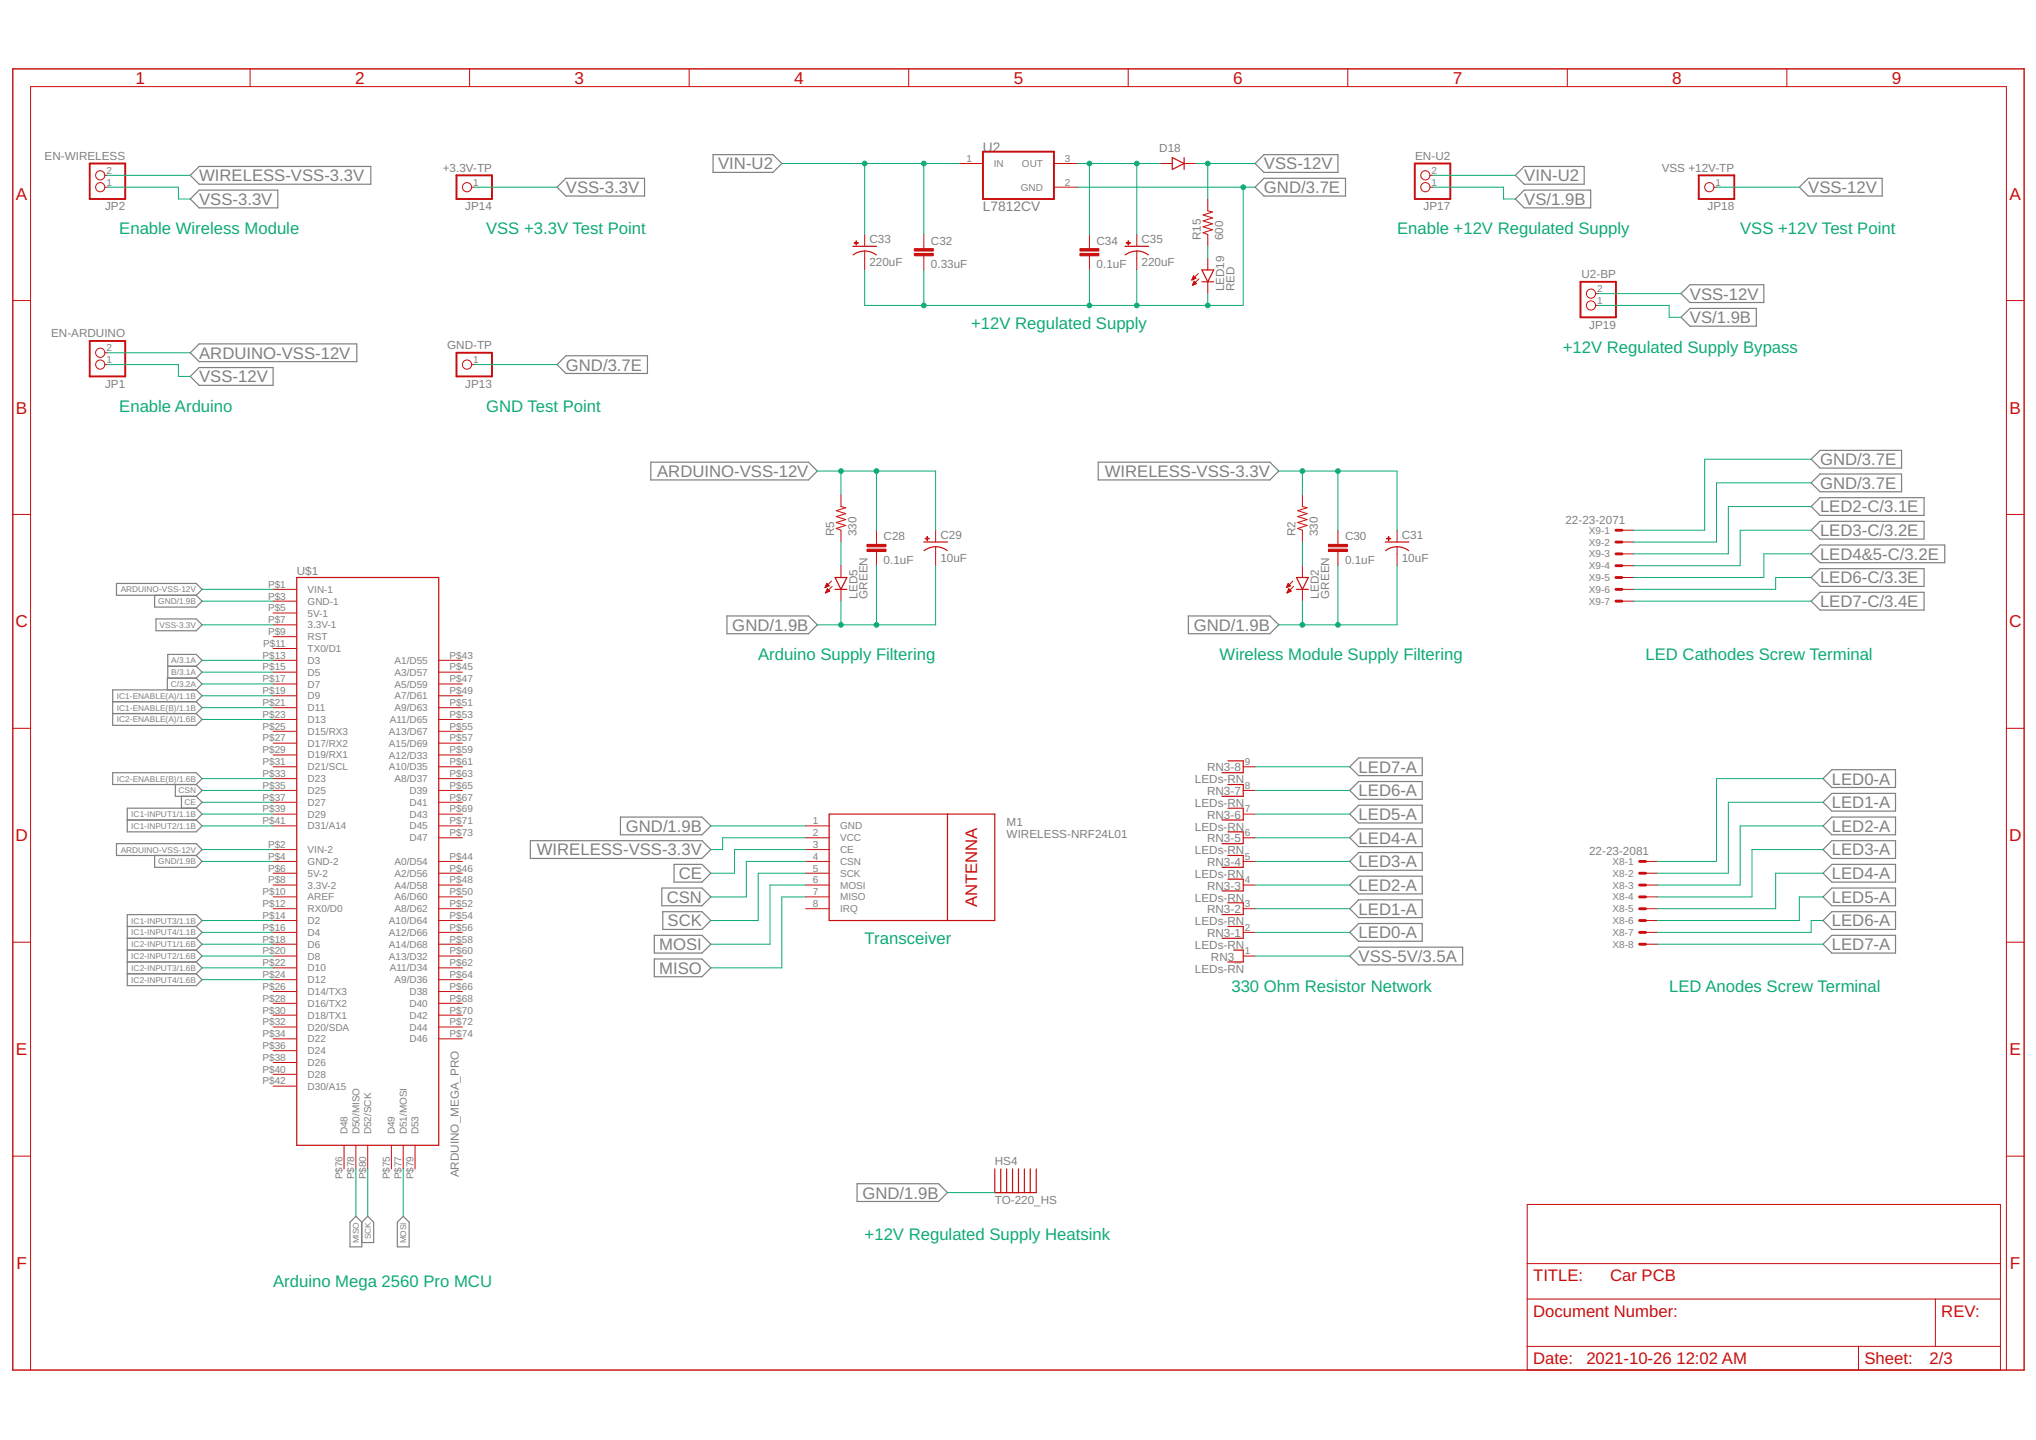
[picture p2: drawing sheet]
<svg xmlns="http://www.w3.org/2000/svg" width="1189mm" height="841mm" viewBox="0 0 1189 841" stroke-linecap="round" stroke-linejoin="round" font-family="sans-serif">
<g fill="none" stroke="#808080" stroke-width=".7">
<path d="M416 90h35l6 6-6 5h-35zM733 96l5-6h43v11h-43zM111 116l5-5h46v10h-46zM111 102l5-5h101v11h-101zM325 109l5-5h46v10h-46zM733 109l5-5h48v10h-48zM885 102l5-5h35v11h-35zM890 111h39v10h-39l-5-5zM1056 104h43v10h-43l-5-5zM982 171l5-5h43v11h-43zM982 185l5-5h39v10h-39zM111 220l5-5h43v10h-43z"/>
<path d="M111 206l5-5h92v10h-92zM325 213l5-5h48v10h-48zM380 270h92l5 5-5 5h-92zM641 270h101l5 5-5 5h-101zM1058 268l5-5h47v10h-47zM1058 282l5-5h47v10h-47zM1058 296l5-5h61v10h-61zM1058 310l5-6h61v11h-61zM1063 318h73v11h-73l-5-6zM1058 337l5-5h61v10h-61zM68 341h47l3 3-3 4h-47zM90 348v7h25l3-4-3-3"/>
<path d="M424 360h48l5 5-5 5h-48zM694 360h48l5 5-5 5h-48zM1063 346h61v10h-61l-5-5zM91 361h24l3 4-3 3h-24zM98 389h17M115 389l3-3-3-4h-17v14M115 389l3 4-3 3M115 396h-17v7M115 396l3 3-3 4M66 410h49M66 417h49M115 403h-49v21h49l3-4-3-3"/>
<path d="M115 403l3 3-3 4M115 410l3 3-3 4M66 451h49l3 4-3 3h-49zM102 458v7h13M115 458l3 4-3 3M788 448l5-5h37v10h-37zM1070 450h37v10h-37l-6-5zM74 479h41M106 465v7M115 465l3 4-3 3M115 472h-41v14h41l3-4-3-3M115 472l3 3-3 4"/>
<path d="M362 477h48l5 5-5 6h-48zM788 462l5-6h37v11h-37zM788 475l5-5h37v11h-37zM1070 463h37v11h-37l-6-5zM68 493h47l3 3-3 4h-47zM90 500v7h25l3-4-3-3M310 491h100l5 5-5 5h-100zM788 489l5-5h37v10h-37zM1064 482l6-5h37v11h-37zM1070 491h37v10h-37l-6-5zM386 519h24l5 5-5 5h-24zM394 505h16l5 5-5 5h-16z"/>
<path d="M788 503l5-5h37v10h-37zM788 517l5-5h37v10h-37zM1070 505h37v10h-37l-6-5zM1070 519h37v10h-37l-6-5zM387 532h23l5 6-5 5h-23zM788 531l5-5h37v10h-37zM1064 538l6-6h37v11h-37zM74 541h41M74 548h41M74 555h41M115 541l3-3-3-4h-41v42h41l3-4-3-3M115 541l3 4-3 3"/>
<path d="M115 548l3 3-3 4M115 555l3 3-3 4M382 546h28l5 5-5 6h-28zM788 558l5-5h61v11h-61zM788 545l5-6h37v11h-37zM1070 546h37v11h-37l-6-6zM74 562h41M74 569h41M115 562l3 3-3 4M382 560h28l5 5-5 5h-28zM500 691h48l5 6-5 5h-48zM204 714l4-4 3 4v14h-7z"/>
<path d="M211 714l4-4 3 4v12h-7M235 710l4 4v14h-7v-14z"/>
</g>
<path d="M7 40h1175v760h-1175z" fill="none" stroke="#c90d0c" stroke-width=".83"/>
<g fill="none" stroke="#c90d0c" stroke-width=".58">
<path d="M146 40v11M274 40v11M402 40v11M531 40v11M659 40v11M787 40v11M915 40v11M1043 40v11M560 96h14M615 96h14M678 96h7M691 96h7"/>
<path d="M61 109h2M61 102h2M275 109h2M615 109h14M705 116v7l3 1-6 2 6 1-6 2 6 2-6 1 6 2-6 2 3 1v7M835 109h2M835 102h2M1001 109h1M505 137v7M539 137v8M636 137v8M664 137v7"/>
<path d="M505 147v11M539 149v9M636 149v9M664 147v11M700 160l-4 4M705 151v7M7 176h11M696 163h1M696 163h2M696 162h2M696 166h1M697 162h1"/>
<path d="M697 166h1M697 166h2M697 161h.1M697 165h1M697 161l1 2-2 1zM697 164h.1M699 166l-2-2-1 3M699 166l-3 1M700 163l-4 4M705 165v6M932 178h1M932 171h1"/>
<path d="M1172 176h10M61 213h2M61 206h2M275 213h2M491 289v7l3 1-6 1 6 2-6 2 6 1-6 2 6 2-6 2 3 1v7M760 289v7l3 1-5 1 5 2-5 2 5 1-5 2 5 2-5 2 2 1v7M7 300h11M512 310v8M546 310v7M546 319v11M781 310v8M816 310v7"/>
<path d="M816 319v11M947 310h7M947 317h7M1172 300h10M486 339l-4 4M491 330v7M512 322v8M755 339l-4 4M760 330v7M781 322v8M947 323h7M947 330h7"/>
<path d="M947 337h7M159 344h14M159 351h14M159 358h14M482 343h.1M482 343h1M482 342h2M482 346h.1M482 346h1M482 345h2M483 341h.1M483 345h1"/>
<path d="M483 341l-1 2M483 341l1 1-2 1M483 344h1M483 344h.1M483 344l2 1-3 1zM486 342l-4 4M491 344v7M751 343h.1M751 343h1M752 342h1M752 346h.1M752 346h1"/>
<path d="M752 345h1M752 341h1M752 345h2M752 341h.1M752 341l-1 2M752 341l2 1-3 1M752 344h1M753 344h.1M753 344l1 1-2 1zM755 342l-3 4M760 344v7M947 344h7"/>
<path d="M947 351h7M159 365h14M159 372h14M159 379h14M159 386h14M159 393h14M159 399h14M256 386h14M256 393h14M256 399h14M159 406h14M159 413h14"/>
<path d="M256 406h14M256 413h14M7 425h11M159 420h14M159 427h14M159 434h14M256 420h14M256 427h14M256 434h14M1172 425h10M159 448h14M159 441h14"/>
<path d="M159 455h14M256 448h14M256 441h14M256 455h14M726 448h7M159 475h14M159 462h14M159 469h14M256 475h14M256 462h14M256 469h14M726 475h7"/>
<path d="M726 462h7M159 482h14M159 496h14M256 482h14M256 489h14M470 482h14M470 489h14M470 496h14M726 489h7M159 503h14M159 510h14M159 517h14"/>
<path d="M256 503h14M256 510h14M256 517h14M470 503h14M470 510h14M470 517h14M726 503h7M726 517h7M961 503h7M961 510h7M961 517h7M159 524h14"/>
<path d="M159 531h14M159 538h14M256 524h14M256 531h14M256 538h14M470 524h14M470 531h14M726 531h7M961 524h7M961 531h7M961 538h7M7 550h11"/>
<path d="M159 545h14M159 551h14M159 558h14M256 545h14M256 551h14M256 558h14M726 545h7M726 558h7M961 545h7M961 551h7M1172 550h10M159 565h14"/>
<path d="M159 572h14M159 579h14M256 565h14M256 572h14M256 579h14M159 586h14M159 593h14M159 600h14M256 586h14M256 593h14M256 600h14M159 607h14"/>
<path d="M159 614h14M256 607h14M159 621h14M159 627h14M159 634h14M7 675h11M201 669v14M208 669v14M215 669v14M229 669v14M235 669v14M242 669v14"/>
<path d="M1172 675h10M581 697h14M892 703h276v97h-276zM892 738h276M892 759h276M1130 759v27M892 786h276M1085 786v14M18 800v-749h1154v749"/>
<circle cx="59" cy="109" r="2.7"/>
<circle cx="59" cy="102" r="2.7"/>
<circle cx="273" cy="109" r="2.7"/>
<circle cx="832" cy="102" r="2.7"/>
<circle cx="832" cy="109" r="2.7"/>
<circle cx="998" cy="109" r="2.7"/>
<circle cx="929" cy="178" r="2.7"/>
<circle cx="929" cy="171" r="2.7"/>
<circle cx="59" cy="206" r="2.7"/>
<circle cx="59" cy="213" r="2.7"/>
<circle cx="273" cy="213" r="2.7"/>
</g>
<path d="M52 96h21v20h-21zM574 89h41v27h-41zM826 96h21v20h-21zM267 102h20v14h-20zM992 102h21v14h-21zM923 165h21v20h-21zM52 199h21v21h-21zM267 206h20v14h-20z" fill="none" stroke="#c90d0c" stroke-width="1.1"/>
<g fill="none" stroke="#c90d0c" stroke-width=".7">
<path d="M685 92l6 4-6 3zM691 92v7M498 144h14M498 149a11 11 0 0 1 14 0M657 144h14M657 149a11 11 0 0 1 14 0M702 158h7l-4 7zM702 165h7M539 317h14M546 319l4 1 3 2M546 319l-3 1-3 2M809 317h14"/>
<path d="M816 319l3 1 4 2M816 319l-4 1-3 2M173 337h83v332h-83zM488 337h7l-4 7zM757 337h7l-4 7zM488 344h7M757 344h7M717 444h9v7h-12M717 458h9v7h-12M484 475h97v63h-97zM553 475v63M717 472h9v7h-12"/>
<path d="M717 486h9v7h-12M717 500h9v7h-12M717 513h9v7h-12M717 527h9v7h-12M717 541h9v7h-12M720 555h6v7h-9M581 683v14h24v-14M584 683v14M588 683v14M591 683v14M595 683v14M598 683v14"/>
<path d="M602 683v14"/>
</g>
<g fill="none" stroke="#c90d0c" stroke-width="1.7">
<path d="M944 310h3M944 317h3M944 323h3M944 330h3M944 337h3M944 344h3M944 351h3M957 503h4M957 510h4M957 517h4M957 524h4M957 531h4"/>
<path d="M957 538h4M957 545h4M957 551h4"/>
</g>
<g fill="#c90d0c" stroke="#c90d0c" stroke-width=".58">
<path d="M506 321h11v1h-11z"/>
<path d="M506 318h11v1h-11z"/>
<path d="M540 314l3 1z"/>
<path d="M541 313l1 3z"/>
<path d="M776 321h11v1h-11z"/>
<path d="M776 318h11v1h-11z"/>
<path d="M810 314l2 1z"/>
<path d="M811 313v3z"/>
<path d="M534 148h11v1h-11z"/>
<path d="M534 145h11v2h-11z"/>
<path d="M499 142h2z"/>
<path d="M500 141v2z"/>
<path d="M631 148h11v1h-11z"/>
<path d="M631 145h11v2h-11z"/>
<path d="M658 142h2z"/>
<path d="M659 141v2z"/>
</g>
<g fill="none" stroke="#0dab76" stroke-width=".58">
<path d="M457 96h103M505 96v41M539 96v41M629 96h49M636 96v41M664 96v41M698 96h35M705 96v20M63 109h41v7h7M63 102h48M277 109h48M629 109h104"/>
<path d="M726 109v69h-221v-20M837 109h41v7h7M837 102h48M1002 109h49M539 158v20M636 158v20M664 158v20M705 144v7M705 171v7M933 178h42v7h7M933 171h49M63 213h41v7h7"/>
<path d="M63 206h48M277 213h48M477 275h69v35M491 275v14M512 275v35M747 275h69v35M760 275v14M781 275v35M1058 268h-63v42h-41M1058 282h-56v35h-48M1058 296h-49v27h-55M491 317v13"/>
<path d="M760 317v13M1058 310h-42v20h-62M512 330v35M546 330v35h-69M781 330v35M816 330v35h-69M1058 337h-21v7h-83M1058 323h-28v14h-76M118 351h41M118 344h41M491 351v14M760 351v14"/>
<path d="M954 351h104M118 365h41M118 386h41M118 393h41M118 399h41M118 406h41M118 413h41M118 420h41M118 455h41M733 448h55M1064 455h-62v48h-34M118 469h41"/>
<path d="M118 462h41M118 475h41M733 462h55M733 475h55M1064 469h-55v41h-41M118 482h41M118 496h41M415 482h55M470 489h-48v7h-7M470 496h-41v14h-14M733 489h55M1064 482h-48v35h-48"/>
<path d="M1064 496h-41v28h-55M118 503h41M470 503h-34v21h-21M470 510h-27v28h-28M470 517h-20v34h-35M733 503h55M733 517h55M1064 510h-27v21h-69M118 538h41M470 524h-13v41h-42M733 531h55M1064 524h-13v14h-83"/>
<path d="M1064 538h-6v7h-90M118 551h41M118 558h41M118 545h41M733 558h55M733 545h55M968 551h96M118 565h41M118 572h41M208 683v27M215 683v27M235 683v27"/>
<path d="M553 697h28"/>
</g>
<g fill="#0dab76" stroke="#0dab76" stroke-width=".58">
<circle cx="512" cy="365" r="1.4"/>
<circle cx="491" cy="365" r="1.4"/>
<circle cx="781" cy="365" r="1.4"/>
<circle cx="760" cy="365" r="1.4"/>
<circle cx="539" cy="178" r="1.4"/>
<circle cx="726" cy="109" r="1.4"/>
<circle cx="636" cy="178" r="1.4"/>
<circle cx="664" cy="178" r="1.4"/>
<circle cx="705" cy="178" r="1.4"/>
<circle cx="781" cy="275" r="1.4"/>
<circle cx="760" cy="275" r="1.4"/>
<circle cx="505" cy="96" r="1.4"/>
<circle cx="539" cy="96" r="1.4"/>
<circle cx="705" cy="96" r="1.4"/>
<circle cx="512" cy="275" r="1.4"/>
<circle cx="491" cy="275" r="1.4"/>
<circle cx="664" cy="96" r="1.4"/>
<circle cx="636" cy="96" r="1.4"/>
</g>
<g font-size="10" fill="#c90d0c">
<text x="79" y="49">1</text>
<text x="207" y="49">2</text>
<text x="336" y="49">3</text>
<text x="464" y="49">4</text>
<text x="592" y="49">5</text>
<text x="720" y="49">6</text>
<text x="848" y="49">7</text>
<text x="976" y="49">8</text>
<text x="1105" y="49">9</text>
<text x="9" y="117">A</text>
<text x="1173" y="117">A</text>
<text x="9" y="242">B</text>
<text x="1173" y="242">B</text>
<text x="9" y="366">C</text>
<text x="1173" y="366">C</text>
<text x="9" y="491">D</text>
<text x="1173" y="491">D</text>
<text x="9" y="616">E</text>
<text x="1173" y="616">E</text>
<text x="10" y="741">F</text>
<text x="1174" y="741">F</text>
</g>
<g font-size="9.8" fill="#808080">
<text x="419" y="99">VIN-U2</text>
<text x="738" y="99">VSS-12V</text>
<text x="116" y="106">WIRELESS-VSS-3.3V</text>
<text x="890" y="106">VIN-U2</text>
<text x="330" y="113">VSS-3.3V</text>
<text x="738" y="113">GND/3.7E</text>
<text x="1056" y="113">VSS-12V</text>
<text x="116" y="120">VSS-3.3V</text>
<text x="890" y="120">VS/1.9B</text>
<text x="987" y="175">VSS-12V</text>
<text x="987" y="189">VS/1.9B</text>
<text x="116" y="209">ARDUINO-VSS-12V</text>
<text x="330" y="216">GND/3.7E</text>
<text x="116" y="223">VSS-12V</text>
<text x="1063" y="272">GND/3.7E</text>
<text x="384" y="279">ARDUINO-VSS-12V</text>
<text x="645" y="279">WIRELESS-VSS-3.3V</text>
<text x="1063" y="285">GND/3.7E</text>
<text x="1063" y="299">LED2-C/3.1E</text>
<text x="1063" y="313">LED3-C/3.2E</text>
<text x="1063" y="327">LED4&amp;5-C/3.2E</text>
<text x="1063" y="341">LED6-C/3.3E</text>
<text x="1063" y="355">LED7-C/3.4E</text>
<text x="428" y="368">GND/1.9B</text>
<text x="697" y="368">GND/1.9B</text>
<text x="793" y="451">LED7-A</text>
<text x="1070" y="458">LED0-A</text>
<text x="793" y="465">LED6-A</text>
<text x="1070" y="472">LED1-A</text>
<text x="793" y="479">LED5-A</text>
<text x="365" y="486">GND/1.9B</text>
<text x="1070" y="486">LED2-A</text>
<text x="793" y="493">LED4-A</text>
<text x="313" y="500">WIRELESS-VSS-3.3V</text>
<text x="1070" y="500">LED3-A</text>
<text x="793" y="507">LED3-A</text>
<text x="396" y="513">CE</text>
<text x="1070" y="513">LED4-A</text>
<text x="793" y="520">LED2-A</text>
<text x="389" y="527">CSN</text>
<text x="1070" y="527">LED5-A</text>
<text x="793" y="534">LED1-A</text>
<text x="390" y="541">SCK</text>
<text x="1070" y="541">LED6-A</text>
<text x="793" y="548">LED0-A</text>
<text x="385" y="555">MOSI</text>
<text x="1070" y="555">LED7-A</text>
<text x="793" y="562">VSS-5V/3.5A</text>
<text x="385" y="569">MISO</text>
<text x="504" y="700">GND/1.9B</text>
</g>
<g font-size="9.8" fill="#0dab76">
<text x="70" y="137">Enable Wireless Module</text>
<text x="284" y="137">VSS +3.3V Test Point</text>
<text x="816" y="137">Enable +12V Regulated Supply</text>
<text x="1016" y="137">VSS +12V Test Point</text>
<text x="567" y="192">+12V Regulated Supply</text>
<text x="912" y="206">+12V Regulated Supply Bypass</text>
<text x="70" y="241">Enable Arduino</text>
<text x="284" y="241">GND Test Point</text>
<text x="443" y="386">Arduino Supply Filtering</text>
<text x="712" y="386">Wireless Module Supply Filtering</text>
<text x="961" y="386">LED Cathodes Screw Terminal</text>
<text x="505" y="551">Transceiver</text>
<text x="719" y="579">330 Ohm Resistor Network</text>
<text x="975" y="579">LED Anodes Screw Terminal</text>
<text x="505" y="724">+12V Regulated Supply Heatsink</text>
<text x="159" y="752">Arduino Mega 2560 Pro MCU</text>
</g>
<g font-size="9.8" fill="#c90d0c">
<text x="571" y="530" transform="rotate(-90 571 530)">ANTENNA</text>
<text x="895" y="748">TITLE:</text>
<text x="940" y="748">Car PCB</text>
<text x="895" y="769">Document Number:</text>
<text x="1134" y="769">REV:</text>
<text x="895" y="797">Date:</text>
<text x="926" y="797">2021-10-26</text>
<text x="979" y="797">12:02 AM</text>
<text x="1089" y="797">Sheet:</text>
<text x="1127" y="797">2/3</text>
</g>
<g font-size="8" fill="#808080">
<text x="574" y="89">U2</text>
<text x="574" y="123">L7812CV</text>
</g>
<g font-size="6.8" fill="#808080">
<text x="677" y="89">D18</text>
<text x="26" y="93">EN-WIRELESS</text>
<text x="826" y="93">EN-U2</text>
<text x="259" y="100">+3.3V-TP</text>
<text x="970" y="100">VSS +12V-TP</text>
<text x="61" y="123">JP2</text>
<text x="272" y="123">JP14</text>
<text x="831" y="123">JP17</text>
<text x="997" y="123">JP18</text>
<text x="508" y="142">C33</text>
<text x="544" y="143">C32</text>
<text x="640" y="143">C34</text>
<text x="667" y="142">C35</text>
<text x="701" y="140" transform="rotate(-90 701 140)">R15</text>
<text x="714" y="140" transform="rotate(-90 714 140)">600</text>
<text x="508" y="155">220uF</text>
<text x="667" y="155">220uF</text>
<text x="544" y="157">0.33uF</text>
<text x="640" y="157">0.1uF</text>
<text x="923" y="163">U2-BP</text>
<text x="715" y="170" transform="rotate(-90 715 170)">LED19</text>
<text x="721" y="170" transform="rotate(-90 721 170)">RED</text>
<text x="928" y="192">JP19</text>
<text x="30" y="197">EN-ARDUINO</text>
<text x="261" y="204">GND-TP</text>
<text x="61" y="226">JP1</text>
<text x="272" y="226">JP13</text>
<text x="914" y="306">22-23-2071</text>
<text x="487" y="313" transform="rotate(-90 487 313)">R5</text>
<text x="500" y="313" transform="rotate(-90 500 313)">330</text>
<text x="516" y="316">C28</text>
<text x="549" y="315">C29</text>
<text x="756" y="313" transform="rotate(-90 756 313)">R2</text>
<text x="769" y="313" transform="rotate(-90 769 313)">330</text>
<text x="785" y="316">C30</text>
<text x="819" y="315">C31</text>
<text x="516" y="329">0.1uF</text>
<text x="549" y="328">10uF</text>
<text x="785" y="329">0.1uF</text>
<text x="819" y="328">10uF</text>
<text x="173" y="336">U$1</text>
<text x="501" y="350" transform="rotate(-90 501 350)">LED5</text>
<text x="507" y="350" transform="rotate(-90 507 350)">GREEN</text>
<text x="770" y="350" transform="rotate(-90 770 350)">LED2</text>
<text x="776" y="350" transform="rotate(-90 776 350)">GREEN</text>
<text x="705" y="451">RN3-8</text>
<text x="698" y="457">LEDs-RN</text>
<text x="705" y="464">RN3-7</text>
<text x="698" y="471">LEDs-RN</text>
<text x="705" y="478">RN3-6</text>
<text x="588" y="482">M1</text>
<text x="698" y="485">LEDs-RN</text>
<text x="588" y="489">WIRELESS-NRF24L01</text>
<text x="705" y="492">RN3-5</text>
<text x="698" y="499">LEDs-RN</text>
<text x="928" y="499">22-23-2081</text>
<text x="705" y="506">RN3-4</text>
<text x="698" y="513">LEDs-RN</text>
<text x="705" y="520">RN3-3</text>
<text x="698" y="527">LEDs-RN</text>
<text x="705" y="533">RN3-2</text>
<text x="698" y="540">LEDs-RN</text>
<text x="705" y="547">RN3-1</text>
<text x="698" y="554">LEDs-RN</text>
<text x="707" y="561">RN3_</text>
<text x="698" y="568">LEDs-RN</text>
<text x="581" y="681">HS4</text>
<text x="268" y="688" transform="rotate(-90 268 688)">ARDUINO_MEGA_PRO</text>
<text x="581" y="703">TO-220_HS</text>
</g>
<g font-size="5.8" fill="#808080">
<text x="564" y="95">1</text>
<text x="622" y="95">3</text>
<text x="62" y="101">2</text>
<text x="580" y="98">IN</text>
<text x="597" y="98">OUT</text>
<text x="836" y="101">2</text>
<text x="62" y="108">1</text>
<text x="276" y="108">1</text>
<text x="596" y="111">GND</text>
<text x="622" y="108">2</text>
<text x="836" y="108">1</text>
<text x="1002" y="108">1</text>
<text x="933" y="171">2</text>
<text x="933" y="177">1</text>
<text x="62" y="205">2</text>
<text x="62" y="212">1</text>
<text x="276" y="212">1</text>
<text x="928" y="312">X9-1</text>
<text x="928" y="319">X9-2</text>
<text x="928" y="326">X9-3</text>
<text x="928" y="332">X9-4</text>
<text x="928" y="339">X9-5</text>
<text x="157" y="343">P$1</text>
<text x="180" y="346">VIN-1</text>
<text x="928" y="346">X9-6</text>
<text x="157" y="350">P$3</text>
<text x="180" y="353">GND-1</text>
<text x="928" y="353">X9-7</text>
<text x="157" y="357">P$5</text>
<text x="157" y="364">P$7</text>
<text x="180" y="360">5V-1</text>
<text x="157" y="371">P$9</text>
<text x="180" y="367">3.3V-1</text>
<text x="154" y="378">P$11</text>
<text x="180" y="374">RST</text>
<text x="180" y="381">TX0/D1</text>
<text x="153" y="385">P$13</text>
<text x="180" y="388">D3</text>
<text x="230" y="388">A1/D55</text>
<text x="263" y="385">P$43</text>
<text x="153" y="392">P$15</text>
<text x="180" y="395">D5</text>
<text x="230" y="395">A3/D57</text>
<text x="263" y="392">P$45</text>
<text x="153" y="399">P$17</text>
<text x="180" y="402">D7</text>
<text x="230" y="402">A5/D59</text>
<text x="263" y="399">P$47</text>
<text x="153" y="405">P$19</text>
<text x="263" y="405">P$49</text>
<text x="153" y="412">P$21</text>
<text x="180" y="408">D9</text>
<text x="230" y="408">A7/D61</text>
<text x="263" y="412">P$51</text>
<text x="153" y="419">P$23</text>
<text x="180" y="415">D11</text>
<text x="230" y="415">A9/D63</text>
<text x="263" y="419">P$53</text>
<text x="180" y="422">D13</text>
<text x="228" y="422">A11/D65</text>
<text x="153" y="426">P$25</text>
<text x="180" y="429">D15/RX3</text>
<text x="227" y="429">A13/D67</text>
<text x="263" y="426">P$55</text>
<text x="153" y="433">P$27</text>
<text x="180" y="436">D17/RX2</text>
<text x="227" y="436">A15/D69</text>
<text x="263" y="433">P$57</text>
<text x="153" y="440">P$29</text>
<text x="180" y="443">D19/RX1</text>
<text x="227" y="443">A12/D33</text>
<text x="263" y="440">P$59</text>
<text x="153" y="447">P$31</text>
<text x="180" y="450">D21/SCL</text>
<text x="227" y="450">A10/D35</text>
<text x="263" y="447">P$61</text>
<text x="727" y="447">9</text>
<text x="153" y="454">P$33</text>
<text x="263" y="454">P$63</text>
<text x="153" y="461">P$35</text>
<text x="180" y="457">D23</text>
<text x="230" y="457">A8/D37</text>
<text x="263" y="461">P$65</text>
<text x="727" y="461">8</text>
<text x="153" y="468">P$37</text>
<text x="180" y="464">D25</text>
<text x="239" y="464">D39</text>
<text x="263" y="468">P$67</text>
<text x="180" y="471">D27</text>
<text x="239" y="471">D41</text>
<text x="153" y="474">P$39</text>
<text x="180" y="478">D29</text>
<text x="239" y="478">D43</text>
<text x="263" y="474">P$69</text>
<text x="727" y="474">7</text>
<text x="153" y="481">P$41</text>
<text x="180" y="484">D31/A14</text>
<text x="239" y="484">D45</text>
<text x="263" y="481">P$71</text>
<text x="475" y="481">1</text>
<text x="491" y="484">GND</text>
<text x="239" y="491">D47</text>
<text x="263" y="488">P$73</text>
<text x="475" y="488">2</text>
<text x="491" y="491">VCC</text>
<text x="727" y="488">6</text>
<text x="157" y="495">P$2</text>
<text x="475" y="495">3</text>
<text x="157" y="502">P$4</text>
<text x="180" y="498">VIN-2</text>
<text x="263" y="502">P$44</text>
<text x="475" y="502">4</text>
<text x="491" y="498">CE</text>
<text x="727" y="502">5</text>
<text x="157" y="509">P$6</text>
<text x="180" y="505">GND-2</text>
<text x="230" y="505">A0/D54</text>
<text x="263" y="509">P$46</text>
<text x="475" y="509">5</text>
<text x="491" y="505">CSN</text>
<text x="942" y="505">X8-1</text>
<text x="157" y="516">P$8</text>
<text x="180" y="512">5V-2</text>
<text x="230" y="512">A2/D56</text>
<text x="263" y="516">P$48</text>
<text x="475" y="516">6</text>
<text x="491" y="512">SCK</text>
<text x="727" y="516">4</text>
<text x="942" y="512">X8-2</text>
<text x="180" y="519">3.3V-2</text>
<text x="230" y="519">A4/D58</text>
<text x="491" y="519">MOSI</text>
<text x="942" y="519">X8-3</text>
<text x="153" y="523">P$10</text>
<text x="180" y="526">AREF</text>
<text x="230" y="526">A6/D60</text>
<text x="263" y="523">P$50</text>
<text x="475" y="523">7</text>
<text x="491" y="526">MISO</text>
<text x="942" y="526">X8-4</text>
<text x="153" y="530">P$12</text>
<text x="180" y="533">RX0/D0</text>
<text x="230" y="533">A8/D62</text>
<text x="263" y="530">P$52</text>
<text x="475" y="530">8</text>
<text x="491" y="533">IRQ</text>
<text x="727" y="530">3</text>
<text x="942" y="533">X8-5</text>
<text x="153" y="537">P$14</text>
<text x="180" y="540">D2</text>
<text x="227" y="540">A10/D64</text>
<text x="263" y="537">P$54</text>
<text x="942" y="540">X8-6</text>
<text x="153" y="544">P$16</text>
<text x="263" y="544">P$56</text>
<text x="727" y="544">2</text>
<text x="153" y="550">P$18</text>
<text x="180" y="547">D4</text>
<text x="227" y="547">A12/D66</text>
<text x="263" y="550">P$58</text>
<text x="942" y="547">X8-7</text>
<text x="153" y="557">P$20</text>
<text x="180" y="554">D6</text>
<text x="227" y="554">A14/D68</text>
<text x="263" y="557">P$60</text>
<text x="727" y="557">1</text>
<text x="942" y="554">X8-8</text>
<text x="180" y="560">D8</text>
<text x="227" y="560">A13/D32</text>
<text x="153" y="564">P$22</text>
<text x="180" y="567">D10</text>
<text x="228" y="567">A11/D34</text>
<text x="263" y="564">P$62</text>
<text x="153" y="571">P$24</text>
<text x="180" y="574">D12</text>
<text x="230" y="574">A9/D36</text>
<text x="263" y="571">P$64</text>
<text x="153" y="578">P$26</text>
<text x="180" y="581">D14/TX3</text>
<text x="239" y="581">D38</text>
<text x="263" y="578">P$66</text>
<text x="153" y="585">P$28</text>
<text x="263" y="585">P$68</text>
<text x="153" y="592">P$30</text>
<text x="180" y="588">D16/TX2</text>
<text x="239" y="588">D40</text>
<text x="263" y="592">P$70</text>
<text x="153" y="599">P$32</text>
<text x="180" y="595">D18/TX1</text>
<text x="239" y="595">D42</text>
<text x="263" y="599">P$72</text>
<text x="153" y="606">P$34</text>
<text x="180" y="602">D20/SDA</text>
<text x="239" y="602">D44</text>
<text x="263" y="606">P$74</text>
<text x="180" y="609">D22</text>
<text x="239" y="609">D46</text>
<text x="153" y="613">P$36</text>
<text x="180" y="616">D24</text>
<text x="153" y="620">P$38</text>
<text x="180" y="623">D26</text>
<text x="153" y="626">P$40</text>
<text x="180" y="630">D28</text>
<text x="153" y="633">P$42</text>
<text x="180" y="636">D30/A15</text>
<text x="203" y="663" transform="rotate(-90 203 663)">D48</text>
<text x="210" y="663" transform="rotate(-90 210 663)">D50/MISO</text>
<text x="217" y="663" transform="rotate(-90 217 663)">D52/SCK</text>
<text x="231" y="663" transform="rotate(-90 231 663)">D49</text>
<text x="238" y="663" transform="rotate(-90 238 663)">D51/MOSI</text>
<text x="244" y="663" transform="rotate(-90 244 663)">D53</text>
<text x="200" y="689" transform="rotate(-90 200 689)">P$76</text>
<text x="207" y="689" transform="rotate(-90 207 689)">P$78</text>
<text x="214" y="689" transform="rotate(-90 214 689)">P$80</text>
<text x="228" y="689" transform="rotate(-90 228 689)">P$75</text>
<text x="234" y="689" transform="rotate(-90 234 689)">P$77</text>
<text x="241" y="689" transform="rotate(-90 241 689)">P$79</text>
</g>
<g font-size="4.9" fill="#808080">
<text x="70" y="346">ARDUINO-VSS-12V</text>
<text x="92" y="353">GND/1.9B</text>
<text x="93" y="367">VSS-3.3V</text>
<text x="100" y="387">A/3.1A</text>
<text x="100" y="394">B/3.1A</text>
<text x="100" y="401">C/3.2A</text>
<text x="68" y="408">IC1-ENABLE(A)/1.1B</text>
<text x="68" y="415">IC1-ENABLE(B)/1.1B</text>
<text x="68" y="422">IC2-ENABLE(A)/1.6B</text>
<text x="68" y="456">IC2-ENABLE(B)/1.6B</text>
<text x="104" y="463">CSN</text>
<text x="108" y="470">CE</text>
<text x="77" y="477">IC1-INPUT1/1.1B</text>
<text x="77" y="484">IC1-INPUT2/1.1B</text>
<text x="70" y="498">ARDUINO-VSS-12V</text>
<text x="92" y="505">GND/1.9B</text>
<text x="77" y="539">IC1-INPUT3/1.1B</text>
<text x="77" y="546">IC1-INPUT4/1.1B</text>
<text x="77" y="553">IC2-INPUT1/1.6B</text>
<text x="77" y="560">IC2-INPUT2/1.6B</text>
<text x="77" y="567">IC2-INPUT3/1.6B</text>
<text x="77" y="574">IC2-INPUT4/1.6B</text>
<text x="216" y="724" transform="rotate(-90 216 724)">SCK</text>
<text x="210" y="726" transform="rotate(-90 210 726)">MISO</text>
<text x="237" y="726" transform="rotate(-90 237 726)">MOSI</text>
</g>
</svg>
